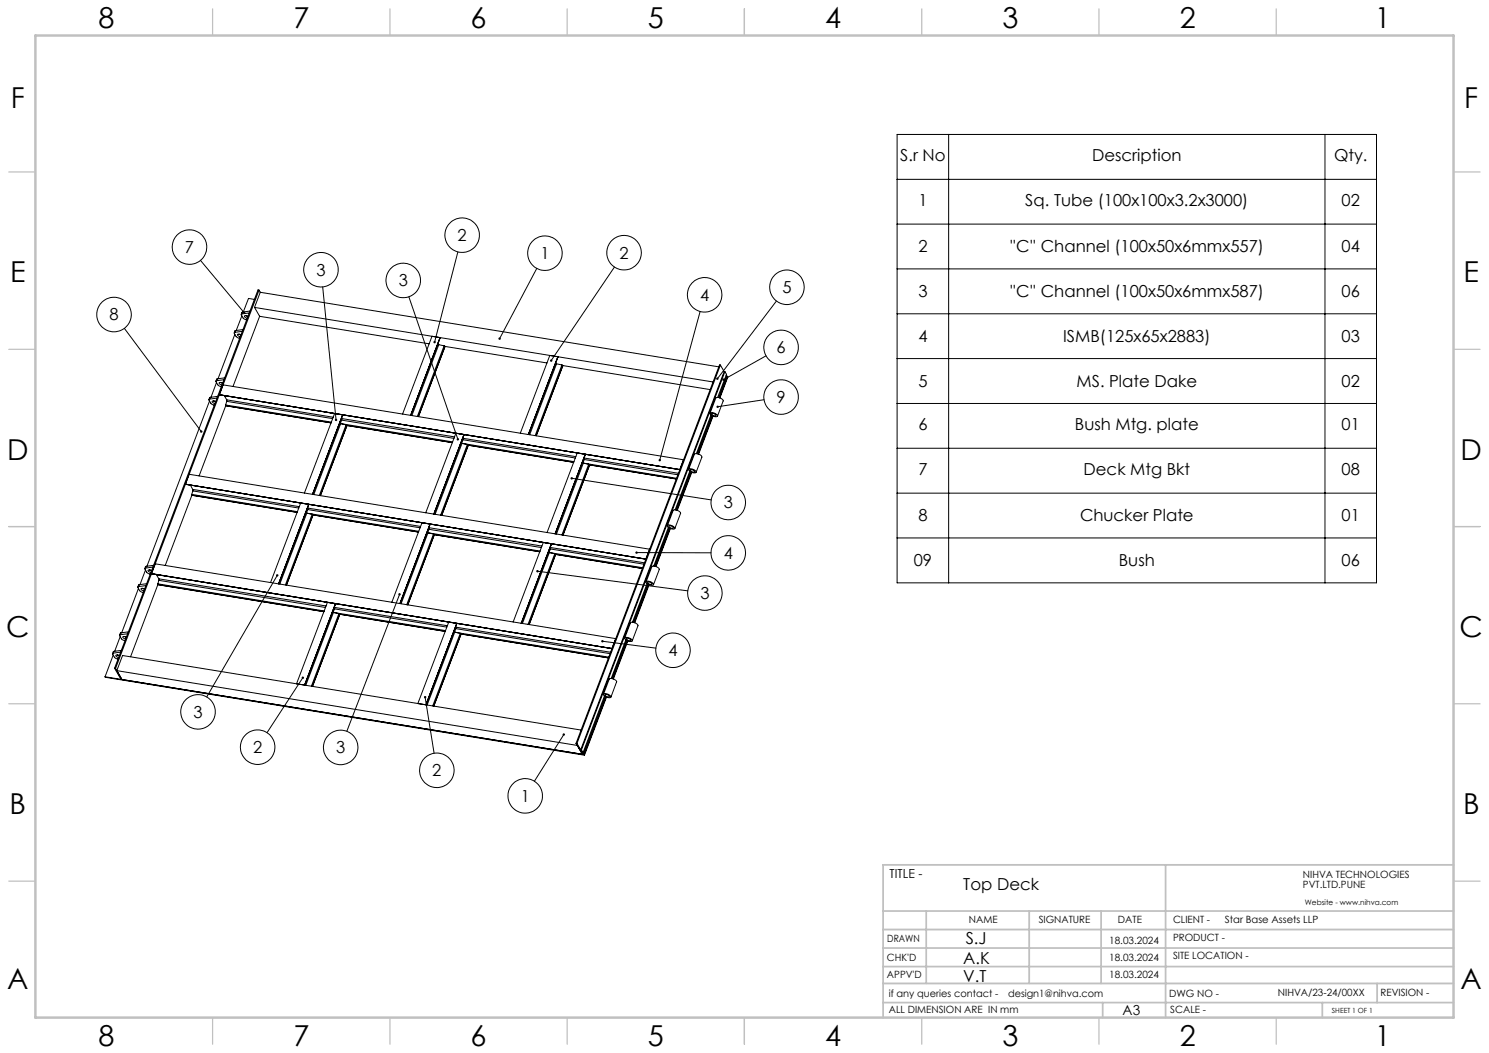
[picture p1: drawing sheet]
<svg xmlns="http://www.w3.org/2000/svg" width="420mm" height="297mm" viewBox="0 0 420 297" stroke-linecap="round" stroke-linejoin="round" font-family="sans-serif">
<g fill="none" stroke="#000" stroke-width=".28">
<path d="M253 37.9h135.3v126.5h-135.3zM267.6 37.9v126.5M373.7 37.9v126.5M253 50.6h135.3M56.6 73.4l12.3 14.8M129.2 71l-6.6 25.5M151.4 75.7l-10.5 19.8M173.3 75.3l-17.8 26.4M253 63.2h135.3M253 75.8h135.3M35.1 92.6l21.7 29.1M66.3 94.3l-4.8 12.6"/>
<path d="M66.3 93.7l-.3 .2 .6 1 1 .5M66.5 93.2l-.4 .7M66.5 93.2l-.2 .5M67.5 94.3h-.4a.54 .54 0 0 0 .1 .6 .54 .54 0 0 0 .6 .1M67.5 94.3l.5 .1M67.5 94.3l.5 .2M68.2 88.5l-.2 .2 .6 1.1 1 .4M68.2 89.1l-1.6 4.1M68.4 93.4l-2.1 .3M68.4 88l-.3 .6M68.4 88l-.2 .5M68.5 93l-2 .2"/>
<path d="M69.4 89h-.3a.54 .54 0 0 0 .1 .6 .54 .54 0 0 0 .5 .2M69.4 89l.6 .2M70.3 88.3l-2.1 .2M70.5 87.7l-2.1 .3M71.8 84.5l-1.7-.3-1.5 3.8M71.8 86.7l129.3 21M71.8 86.7l1.4 2.5M73.1 81.8l-40.5 106.7M73.1 81.8l.3 .6M73.1 81.8h-.3l-40.5 106.7M73.2 89.2l-7.5 19.8M73.2 89.2l47.8 7.8"/>
<path d="M73.4 82.4l129.3 21.1M73.4 82.4l-1.6 4.3M91 80.9l3.8 37.5M115.3 83.7l13.9 40.2M123.5 97.1l.3 .1M123.8 97.2l1.5 .3M123.8 97.2l-7.6 20M124.1 95.2v.1M124.1 95.2l-8.3 22M124.1 95.2l-2.3-.3-8.2 21.9M125.3 97.5l.2 .2M125.3 97.5l-7.6 20"/>
<path d="M125.5 97.7h.1M125.5 97.7l-7.5 19.8M125.6 97.7l-7.6 19.8M125.6 97.7l28.7 4.7M197.5 87.8l-11.4 42M219 84.9l-16.6 21.9M253 88.5h135.3M59.1 113.1l-17.6 46.6M59.1 112.6l-.2 .2 .6 1.1 1 .4M59.3 112.1l-.4 .6M59.3 112.1l-.2 .5M60.3 113.1h-.3a.54 .54 0 0 0 .1 .6 .54 .54 0 0 0 .5 .1"/>
<path d="M60.3 113.1l.6 .2M60.3 113.1l.5 .2M61.1 107.9l-1.6 4.1M61.1 107.4l-.2 .2 .6 1 .9 .4M61.2 112.3l-2.1 .3M61.3 106.9l-.4 .6M61.3 106.9l-.2 .5M61.4 111.8l-2.1 .3M61.9 111.3h.1M61.9 111.3v.1M62.3 107.9h-.4a.54 .54 0 0 0 .1 .6 .54 .54 0 0 0 .6 .1M62.3 107.9l.5 .2"/>
<path d="M62.9 108.5l129.9 21.2-1 2.7-129.9-21.1zM63.2 107.1l-2.1 .3M63.3 111.6l.7 1.2M63.4 106.6l-2.1 .3M63.6 114.2v.2M63.6 114.4l29.8 4.9M63.6 114.4l-7.4 19.8M63.6 114.2l29.9 4.9M64 112.8v.4M64 113.2l-.4 1M64 112.8l30 4.9M64 113.2l29.8 4.9"/>
<path d="M94.4 116.7l-8.5 22.4M96.1 119.5l1.5 .3M96.1 119.5l-7.6 20M96.1 119.5l31.6 5.1M96.3 118l31.9 5.2M96.4 118.5l31.7 5.1M96.4 118.2l-.3 1.3M96.6 117l-8.4 22.4 8.5-22.4M97.6 119.8l.3 .1-7.6 19.9M97.6 119.8l-7.5 20M156.7 102.5l.3 .1M157 102.6l1.5 .3"/>
<path d="M157 102.6l-7.6 20M157.3 100.6l-8.3 22M157.3 100.6l-2.2-.3-8.3 21.9M157.3 100.6l.1 .1M157.4 100.7h.1M157.4 100.7l-8.3 21.9M158.5 102.9l.3 .2M158.5 102.9l-7.5 20M158.8 103.1l-7.6 19.8 7.6-19.8M158.8 103.1h.1M158.8 103.1l41.5 6.8M200.3 116.6l1.6-4.3a1.61 1.61 0 0 1 2.1 .8l-1.6 4.3"/>
<path d="M200.4 116.4a1.53 1.53 0 0 1 1.9 1 1.62 1.62 0 0 1-2-.9zM200.6 117l-4.2 10.9M200.7 116.7a.89 .89 0 0 1 1.2 .6h-.1a.81 .81 0 0 1-1.1-.6zM200.8 117.2l-4.1 10.8M201 117.3l-4.1 10.8M201.1 117.4l-4 10.7M203.2 103l-.2-.1-40.5 106.8M203.2 103l-40.5 106.7M203.2 103l1.1 1.8M204.3 104.8h.2M204.3 104.8l-40.5 106.7M204.5 104.8l-40.5 106.7"/>
<path d="M204.5 104.8l.4 .8-2.5 6.5M204.8 105.8l.2 .3M205 106.1h.2M205 106.1l-2.3 6M205.2 106.1l-2.1 6.2M205.2 106.1l-2.2 6.1M215.5 112.7l-13.1 2M216.1 100.4l-12 6.7M253 101.1h135.3M253 113.8h135.3M52.3 136.6h.1M52.3 136.6l129.9 21.1"/>
<path d="M53.3 133.8l129.9 21.1M53.7 136.8l.7 1.2M54.1 139.4v.3M54.1 139.7h.1M54.1 139.4l29.8 4.9M54.1 139.7l29.7 4.8M54.1 139.7l-7.5 19.8M54.4 138v.5M54.4 138l30 4.9M54.4 138.5l-.3 .9M54.4 138.5l29.9 4.8M127.6 124.8l-29.7-4.8-7.5 19.8"/>
<path d="M128.6 122.2l-8.5 22.4M130.3 125.1l1.5 .3M130.3 125.1l-7.6 20M130.4 125.1l31.5 5.1M130.5 123.6l31.9 5.2M130.6 124l31.7 5.2M130.7 123.8l-.4 1.3M130.9 122.6l-8.5 22.4M131.8 125.4l.3 .1M131.8 125.4l-7.5 19.9M132.1 125.5l-7.5 19.9M132.1 125.6l29.7 4.8"/>
<path d="M132.1 125.6l-7.5 19.8M161.3 134.9l39.3 6.1M162.8 127.8l-8.5 22.4M164.5 130.6l1.6 .3M164.5 130.6l-7.5 20M164.6 130.6l26.2 4.3M164.7 129.2l26.6 4.3M164.8 129.6l26.4 4.3M164.9 129.4l-.4 1.2M165.1 128.1l-8.5 22.5M165.1 128.2l-8.5 22.4M166.1 130.9l.2 .2"/>
<path d="M166.1 130.9l-7.6 20M166.3 131.1l-7.5 19.8M166.3 131.1l24.4 4M194.2 132.4l1.7-4.3a1.68 1.68 0 0 1 2.1 .8l-1.6 4.3M194.3 132.4a1.59 1.59 0 0 1 2 .8 1.59 1.59 0 0 1-2-.8zM194.6 132.9l-4.2 10.9M194.7 132.6a.89 .89 0 0 1 1.2 .5 1.04 1.04 0 0 1-1.2-.5zM194.8 133.1l-4.1 10.8M195 133.2l-4.1 10.7M195.1 133.2l-4.1 10.8M253 126.4h135.3M253 139.1h135.3"/>
<path d="M41.2 159.7l-.3 .7M41.2 159.7l-.1 .5M43.1 159.9l-2 .3M43.3 159.5l-2.1 .2M84.8 141.9l-8.5 22.4M86.5 144.7l1.6 .4M86.5 144.7l-7.6 20M86.5 144.7l31.6 5.2M86.7 143.3l31.9 5.2M86.8 143.7l31.7 5.2M86.9 143.5l-.4 1.2M87.1 142.2l-8.5 22.5"/>
<path d="M87.1 142.3l-8.5 22.4M88.1 145.1l.2 .1-7.5 19.8M88.1 145.1l-7.6 19.9M88.3 145.2l29.7 4.9M119 147.5l-8.5 22.4M120.7 150.3l1.6 .3M120.7 150.3l-7.6 20M120.8 150.3l31.5 5.1M121 148.8l31.9 5.2M121 149.3l31.7 5.1M121.1 149l-.4 1.3M121.4 147.8l-8.6 22.4"/>
<path d="M122.3 150.6l.2 .1-7.5 19.9M122.3 150.6l-7.6 20M122.5 150.8l29.8 4.8M153.2 153l-8.5 22.4M154.9 155.9l1.6 .3M154.9 155.9l-7.5 20M155 155.9l26.3 4.2M155.2 154.4l26.6 4.3M155.2 154.8l26.4 4.3M155.3 154.6l-.4 1.3M155.5 153.4l-8.5 22.4 8.6-22.4M156.5 156.2l.2 .1"/>
<path d="M156.5 156.2l-7.6 19.9M156.7 156.3l-7.5 19.9M156.7 156.3l24.5 4M179.6 155.9h21M188.2 148.3l1.7-4.3a1.62 1.62 0 0 1 2.1 .8l-1.6 4.2M188.3 148.2a1.52 1.52 0 0 1 2 1 1.59 1.59 0 0 1-2-1zM188.5 148.8l-4.1 10.9M188.7 148.4a.83 .83 0 0 1 1.2 .6h-.1a.97 .97 0 0 1-1.1-.6zM188.8 148.9l-4.1 10.8M189 149l-4.1 10.8M189.1 149.1l-4.1 10.7M253 151.7h135.3"/>
<path d="M33.9 179.6l-1.6 4.1M33.9 179l-.2 .2 .6 1 1 .5M34.1 178.5l-.4 .6M34.1 178.5l-.2 .5M35.1 179.5h-.3a.54 .54 0 0 0 .1 .6 .54 .54 0 0 0 .6 .2M35.1 179.5l.5 .2M36 178.7l-2.1 .3M36.2 178.2l-2.1 .3M39.1 166l-4.8 12.5M39.1 165.4l-.2 .3 .5 .9 1 .5M39.3 164.9l-.4 .7M39.3 164.9l-.2 .5"/>
<path d="M40.3 165.9a.34 .34 0 0 0-.6 .3 .34 .34 0 0 0 .5 .3l.4 .2M40.3 165.9l.5 .3M41 160.8l-1.5 4.1M41.1 160.2l-.2 .3 .5 1 1 .4M41.2 165.2l-2.1 .2M41.3 164.6l-2 .3M42.2 160.8h-.3a.55 .55 0 0 0 .6 .7M42.2 160.8l.6 .1M42.2 160.8l.6 .2M42.7 161.8l.1 .1M42.7 161.8l129.9 21.1M42.7 161.8l1.1-2.8 129.9 21.1"/>
<path d="M42.7 161.8h.1M44.1 162.1l.7 1.2M44.5 164.7v.2M44.5 164.9l46.9 7.6M44.5 164.9h.1M44.5 164.9l-7.7 20.3M44.5 164.7l46.9 7.6M44.8 163.3v.4M44.8 163.7l-.3 1M44.8 163.3l47.2 7.6M44.8 163.7l47 7.6M78.2 162.3l-19.9 34.3"/>
<path d="M92.4 169.9l-8.8 23 2.3 .3 8.7-23M94.1 172.8l1.5 .3M94.1 172.8l-7.8 20.5M94.1 172.8l31.6 5.1M94.3 171.3l31.9 5.2M94.3 171.7l31.7 5.2M94.4 171.5l-.3 1.3M94.7 170.3l-8.7 22.9M95.6 173.1l.2 .1-7.7 20.4 7.7-20.4 29.8 4.9M95.6 173.1l-7.8 20.4M112.7 167.6l-14.9 38.7M126.6 175.5l-8.7 22.9 2.2 .4 8.8-23-8.7 23"/>
<path d="M128.3 178.3l1.5 .3M128.3 178.3l-7.8 20.6M128.3 178.3l43.4 7M128.5 176.9l43.7 7.1M128.6 177.3l43.4 7.1M128.7 177.1l-.4 1.2M129.8 178.6l.2 .1M129.8 178.6l-7.7 20.5M130.1 178.8l-7.7 20.3 7.7-20.3 41.5 6.8M151.6 161.1l42.4 5.5M176.2 179.9l1.6-4.2a1.68 1.68 0 0 1 2.2 .8l-1.7 4.3M176.2 179.9a1.59 1.59 0 0 1 2.1 .9 1.59 1.59 0 0 1-2.1-.9z"/>
<path d="M182.2 164.1a1.65 1.65 0 0 1 2.1 .9 1.65 1.65 0 0 1-2.1-.9zM182.2 164.1l1.7-4.3a1.61 1.61 0 0 1 2 .9l-1.6 4.2M182.5 164.6l-4.1 10.9M182.7 164.2a.87 .87 0 0 1 1.2 .6h-.2a.88 .88 0 0 1-1-.6zM182.8 164.8l-4.1 10.7M183 164.9l-4.1 10.7M183.1 164.9l-4.1 10.7M29.6 190.9l135.3 22.1M29.6 190.9l135.2 21.9M31.9 184.8l-2.3 6.1M32 184.2l-.2 .3 .6 1 .9 .4M32.1 183.7l-.3 .7"/>
<path d="M32.1 183.7l-.1 .5M32.3 188.5h.3M32.3 188.5l1.8 3.1 .3 .1M32.6 188.5l1.8 3.2M32.9 189.2l129.9 21.1 1.5 2.5M32.9 189.2l1.5 2.5M32.9 189.2l1.7-4.3 129.3 21M33.1 184.7h-.3a.52 .52 0 0 0 .1 .6 .52 .52 0 0 0 .6 .2M33.1 184.7l.6 .2M33.1 184.7l.6 .3M34 183.9l-2 .3M34.2 183.4l-2.1 .3"/>
<path d="M85.4 191.2l-10.1 15.5M119.9 196.6l2.5 15.9M169.9 180.9l15.1 1.9M170.2 195.8l1.6-4.2a1.62 1.62 0 0 1 2.2 .7l-1.7 4.3M170.3 195.7a1.53 1.53 0 0 1 2 1 1.62 1.62 0 0 1-2-.9zM170.5 196.3l-6 16M170.6 195.9h.1a.83 .83 0 0 1 1.1 .6 .92 .92 0 0 1-1.2-.6zM170.7 196.5l-6.1 16.3M171 196.6l-6.2 16.2M171.1 196.6l-6.2 16.4M176.5 180.5l-4.1 10.9M176.6 180.1a.84 .84 0 0 1 1.2 .6 .98 .98 0 0 1-1.2-.6z"/>
<path d="M176.7 180.6l-4 10.8M177 180.7l-4.1 10.7M177.1 180.8l-4.1 10.7M159 207.2l-8.3 13.1M162.5 209.7h.2M162.5 209.7l1.8 3.1M162.7 209.7l1.9 3.1M163.8 211.5h.2M163.8 211.5l.4 .7 .3 .1M164 211.5l.5 .8M164.3 212.8h.3M164.8 212.8l.1 .2"/>
<circle cx="53.4" cy="69.7" r="4.9"/>
<circle cx="90.5" cy="76.1" r="4.9"/>
<circle cx="113.7" cy="79.1" r="4.9"/>
<circle cx="130.4" cy="66.3" r="4.9"/>
<circle cx="153.7" cy="71.4" r="4.9"/>
<circle cx="176" cy="71.3" r="4.9"/>
<circle cx="32.2" cy="88.7" r="4.9"/>
<circle cx="198.8" cy="83.2" r="4.9"/>
<circle cx="220.3" cy="98" r="4.9"/>
<circle cx="222" cy="81" r="4.9"/>
<circle cx="220.3" cy="112" r="4.9"/>
<circle cx="205.4" cy="141.7" r="4.9"/>
<circle cx="205.4" cy="156" r="4.9"/>
<circle cx="198.8" cy="167.3" r="4.9"/>
<circle cx="189.8" cy="183.4" r="4.9"/>
<circle cx="55.9" cy="200.8" r="4.9"/>
<circle cx="72.7" cy="210.7" r="4.9"/>
<circle cx="96.1" cy="210.8" r="4.9"/>
<circle cx="123.2" cy="217.3" r="4.9"/>
<circle cx="148.2" cy="224.5" r="4.9"/>
</g>
<g fill="none" stroke="#c0c0c0" stroke-width=".35">
<path d="M60 2.5v7.5M110 2.5v7.5M160 2.5v7.5M210 2.5v7.5M260 2.5v7.5M310 2.5v7.5M360 2.5v7.5M2.5 48.5h7.5M410 48.5h7.5M2.5 98.5h7.5M410 98.5h7.5M2.5 148.5h7.5"/>
<path d="M410 148.5h7.5M2.5 198.5h7.5M410 198.5h7.5M2.5 248.5h7.5M410 248.5h7.5M60 287v7.5M110 287v7.5M160 287v7.5M210 287v7.5M260 287v7.5M310 287v7.5M360 287v7.5"/>
</g>
<g fill="none" stroke="#c0c0c0" stroke-width=".5">
<path d="M249.1 257h160.9M261.3 257v20.4M290.3 257v20.4M310.6 257v20.4M328.8 243.9v43.1M410 243.9h-160.9v43.1M249.1 272.6h160.9M249.1 267.4h160.9M249.1 262.2h160.9M249.1 277.4h160.9M388.4 277.4v5.4M249.1 282.8h160.9"/>
<path d="M311 282.8v4.2M373 282.8v4.2"/>
</g>
<path d="M10 10h400v277h-400z" fill="none" stroke="#c0c0c0" stroke-width=".7"/>
<path d="M140.7 95.3l.1 .5 .1-.3-.1 .3a.35 .35 0 0 0 .4-.1 .35 .35 0 0 0-.1-.5 .35 .35 0 0 0-.4 .1zM158.8 207a.33 .33 0 0 0 0 .4 .33 .33 0 0 0 .5 0 .33 .33 0 0 0-.1-.5l-.2 .3 .2-.3zM155.3 101.5l-.1 .4 .3-.2-.2 .3a.34 .34 0 0 0 .4-.1 .34 .34 0 0 0 0-.4 .34 .34 0 0 0-.4 0zM122.3 96.3l.1 .5 .2-.3-.1 .3a.35 .35 0 0 0 .4-.2 .35 .35 0 0 0-.2-.4 .35 .35 0 0 0-.4 .1zM161 134.7l-.1 .2h.4h-.4a.33 .33 0 0 0 .4 .3 .33 .33 0 0 0 .3-.5 .33 .33 0 0 0-.6 0zM128.9 123.7v.5h.4l-.1-.3 .1 .3 .1-.1-.1-.5zM94.6 118.1l-.2 .4 .4 .3v-.4v.4l.3-.5zM151.4 160.9l-.1 .2h.3h-.3a.34 .34 0 0 0 .4 .3 .34 .34 0 0 0 .2-.4 .34 .34 0 0 0-.5-.1zM112.4 167.4a.34 .34 0 0 0 .1 .5 .34 .34 0 0 0 .5-.1 .34 .34 0 0 0-.2-.5l-.1 .3 .1-.3zM78 162a.35 .35 0 0 0 0 .5 .35 .35 0 0 0 .5 0 .35 .35 0 0 0-.1-.5l-.2 .3 .2-.3zM185.9 129.5l-.1 .4 .2 .2 .1-.3-.1 .3a.34 .34 0 0 0 .4-.4 .34 .34 0 0 0-.5-.2zM179.4 155.6l-.2 .3h.4h-.4a.33 .33 0 0 0 .4 .3 .33 .33 0 0 0 .3-.4 .33 .33 0 0 0-.5-.2zM169.7 180.7l-.1 .1 .3 .1-.3-.1a.34 .34 0 0 0 .4 .4 .34 .34 0 0 0 .2-.5 .34 .34 0 0 0-.5 0zM119.8 196.3a.35 .35 0 0 0-.3 .6 .35 .35 0 0 0 .6 0 .35 .35 0 0 0-.2-.6v.3zM85.2 190.9a.34 .34 0 0 0 0 .5 .34 .34 0 0 0 .5 0 .34 .34 0 0 0-.1-.5l-.2 .3 .2-.3zM202.1 106.6v.4l.3-.2-.3 .3a.35 .35 0 0 0 .5-.1 .35 .35 0 0 0 0-.5 .35 .35 0 0 0-.5 .1zM203.9 106.8l-.1 .5 .3-.2-.3 .2a.35 .35 0 0 0 .4 .1 .35 .35 0 0 0 .2-.5 .35 .35 0 0 0-.5-.1zM202.1 114.5v.3l.3-.1-.3 .1a.33 .33 0 0 0 .5 .2 .33 .33 0 0 0 .1-.5 .33 .33 0 0 0-.6 0zM68.7 87.9l-.1 .5 .5 .1-.2-.3 .2 .3v-.6zM56.5 121.5v.5h.5l-.2-.3 .2 .3v-.5z" fill="#000"/>
<g font-size="8.1">
<text x="27.8" y="8">8</text>
<text x="82.8" y="8">7</text>
<text x="132.8" y="8">6</text>
<text x="182.8" y="8">5</text>
<text x="232.8" y="8">4</text>
<text x="282.8" y="8">3</text>
<text x="332.8" y="8">2</text>
<text x="387.8" y="8">1</text>
<text x="3" y="30.4">F</text>
<text x="413" y="30.4">F</text>
<text x="2.8" y="79.6">E</text>
<text x="412.8" y="79.6">E</text>
<text x="2" y="129.6">D</text>
<text x="412" y="129.6">D</text>
<text x="1.7" y="179.6">C</text>
<text x="411.7" y="179.6">C</text>
<text x="2.7" y="229.6">B</text>
<text x="412.7" y="229.6">B</text>
<text x="2" y="278.9">A</text>
<text x="412" y="278.9">A</text>
<text x="27.8" y="295">8</text>
<text x="82.8" y="295">7</text>
<text x="132.8" y="295">6</text>
<text x="182.8" y="295">5</text>
<text x="232.8" y="295">4</text>
<text x="282.8" y="295">3</text>
<text x="332.8" y="295">2</text>
<text x="387.8" y="295">1</text>
</g>
<g font-size="4.7">
<text x="253.9" y="45.5">S.r No</text>
<text x="308" y="45.5">Description</text>
<text x="376.3" y="45.5">Qty.</text>
<text x="259" y="58.1">1</text>
<text x="289.2" y="58.1">Sq. Tube (100x100x3.2x3000)</text>
<text x="378.4" y="58.1">02</text>
<text x="52.2" y="71.4">7</text>
<text x="129.1" y="68">2</text>
<text x="259" y="71.2">2</text>
<text x="284.8" y="71.2">''C'' Channel (100x50x6mmx557)</text>
<text x="378.4" y="71.2">04</text>
<text x="89.3" y="77.8">3</text>
<text x="152.4" y="73.1">1</text>
<text x="174.7" y="72.9">2</text>
<text x="112.5" y="80.8">3</text>
<text x="220.7" y="82.7">5</text>
<text x="259" y="83.9">3</text>
<text x="284.8" y="83.9">''C'' Channel (100x50x6mmx587)</text>
<text x="378.4" y="83.9">06</text>
<text x="197.5" y="84.8">4</text>
<text x="30.9" y="90.4">8</text>
<text x="219" y="99.7">6</text>
<text x="259" y="96.5">4</text>
<text x="299.9" y="96.5">ISMB(125x65x2883)</text>
<text x="378.4" y="96.5">03</text>
<text x="219" y="113.7">9</text>
<text x="259" y="109.1">5</text>
<text x="303.7" y="109.1">MS. Plate Dake</text>
<text x="378.4" y="109.1">02</text>
<text x="259" y="121.4">6</text>
<text x="303.2" y="121.4">Bush Mtg. plate</text>
<text x="378.4" y="121.4">01</text>
<text x="259" y="134">7</text>
<text x="305.6" y="134">Deck Mtg Bkt</text>
<text x="378.4" y="134">08</text>
<text x="204.1" y="143.4">3</text>
<text x="259" y="147.1">8</text>
<text x="304.6" y="147.1">Chucker Plate</text>
<text x="378.4" y="147.1">01</text>
<text x="204.1" y="157.6">4</text>
<text x="257.7" y="159.7">09</text>
<text x="315.6" y="159.7">Bush</text>
<text x="378.4" y="159.7">06</text>
<text x="197.5" y="168.9">3</text>
<text x="188.5" y="185.1">4</text>
<text x="54.6" y="202.5">3</text>
<text x="71.4" y="212.4">2</text>
<text x="94.8" y="212.5">3</text>
<text x="121.9" y="218.9">2</text>
<text x="146.9" y="226.1">1</text>
<text x="271.7" y="251.1">Top Deck</text>
<text x="272.4" y="266.4">S.J</text>
<text x="271.7" y="271.9">A.K</text>
<text x="271.7" y="277">V.T</text>
</g>
<text font-size="3.9" x="316.7" y="286.4">A3</text>
<text font-size="3.5" x="250.9" y="247.7">TITLE -</text>
<g font-size="2.8">
<text x="367.5" y="247.7">NIHVA TECHNOLOGIES</text>
<text x="367.5" y="250.5">PVT.LTD.PUNE</text>
<text x="273.3" y="260.4">NAME</text>
<text x="293" y="260.4">SIGNATURE</text>
<text x="315.3" y="260.5">DATE</text>
<text x="330.9" y="260.5">CLIENT -</text>
<text x="345.5" y="260.3">Star Base Assets LLP</text>
<text x="250.3" y="265.7">DRAWN</text>
<text x="312.9" y="266.4">18.03.2024</text>
<text x="330.9" y="265.5">PRODUCT -</text>
<text x="250.2" y="271.1">CHK'D</text>
<text x="250.2" y="275.8">APPV'D</text>
<text x="312.9" y="271.2">18.03.2024</text>
<text x="312.9" y="275.9">18.03.2024</text>
<text x="330.9" y="270.6">SITE LOCATION -</text>
<text x="250.7" y="281.1">if any queries contact -</text>
<text x="284.3" y="281.1">design1@nihva.com</text>
<text x="329.8" y="281.3">DWG NO -</text>
<text x="360.4" y="281.1">NIHVA/23-24/00XX</text>
<text x="389.4" y="281.1">REVISION -</text>
<text x="250.7" y="285.6">ALL DIMENSION ARE IN mm</text>
<text x="330.1" y="285.7">SCALE -</text>
</g>
<text font-size="2.1" x="368.1" y="255.1">Website - www.nihva.com</text>
<text font-size="2" x="375.7" y="285.6">SHEET 1 OF 1</text>
</svg>
